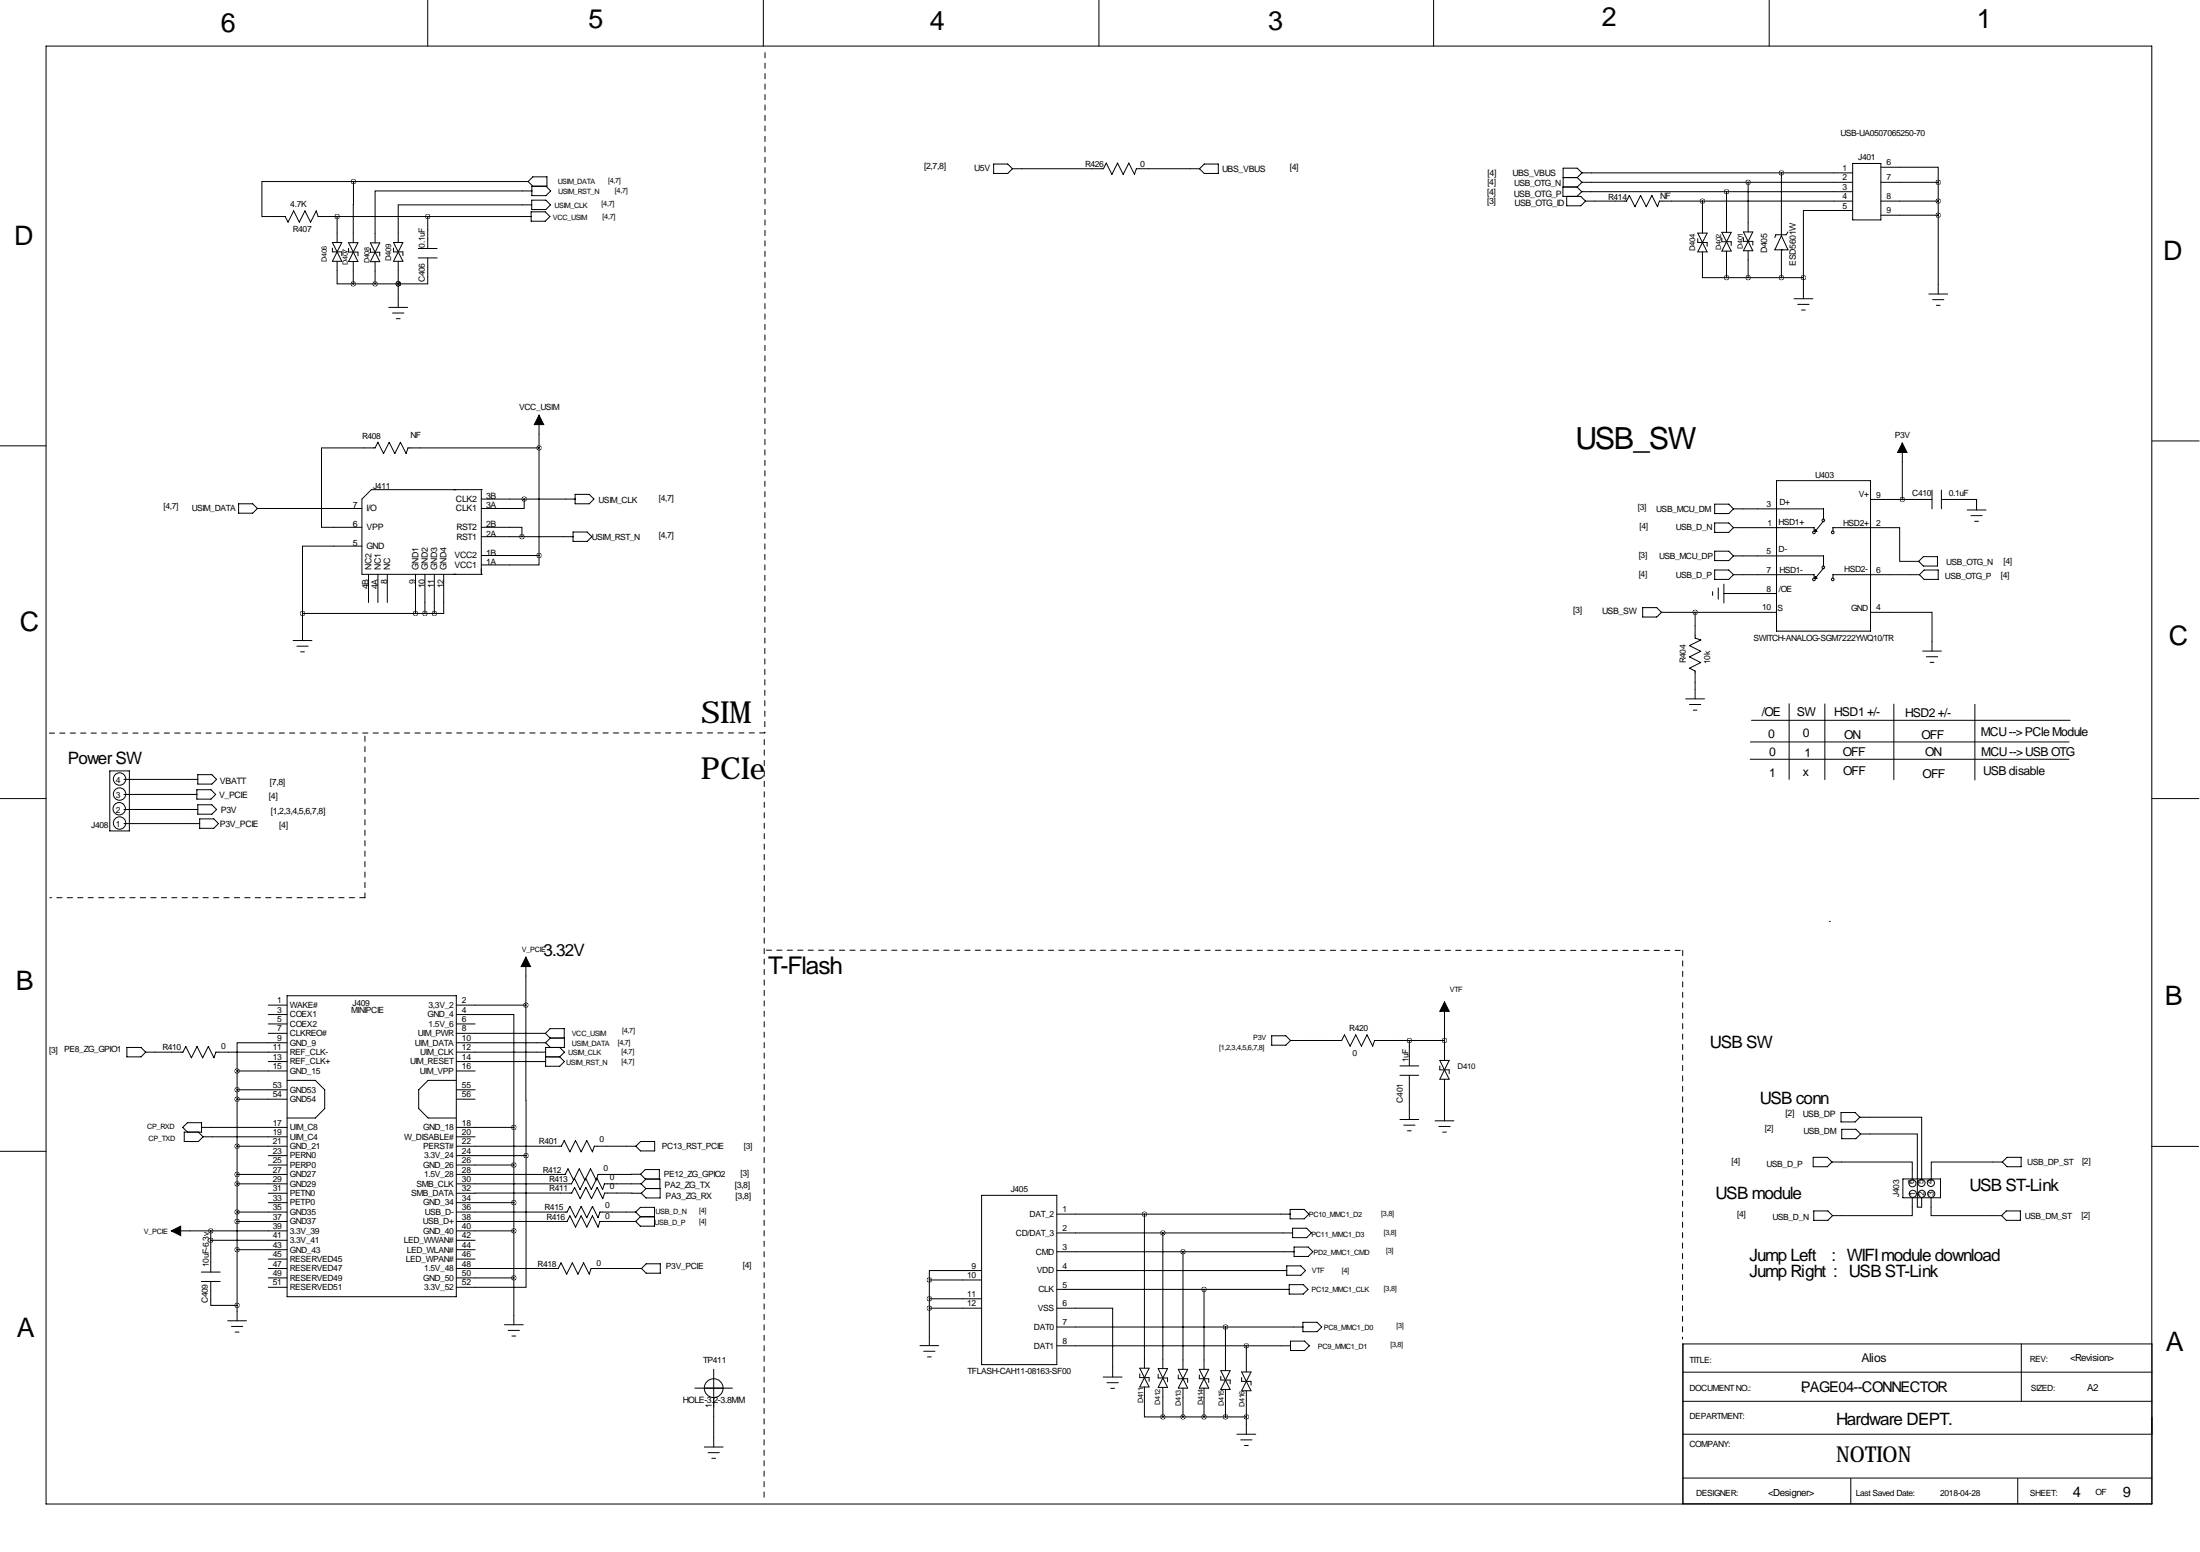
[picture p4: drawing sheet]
<svg xmlns="http://www.w3.org/2000/svg" width="594mm" height="419mm" viewBox="0 0 594 419" stroke-linecap="round" stroke-linejoin="round" font-family="sans-serif">
<g fill="none" stroke="#000" stroke-width=".27">
<path d="M115.6 0v12.4M206.2 0v12.4M296.9 0v12.4M387.3 0v12.4M478 0v12.4M12.4 12.4h569v393.7h-569zM91.1 58.5v7M95.5 49h-24.7v9.5h6.3l.7 1.5 1.5-3.1 1.6 3.1 1.5-3.1 1.5 3.1 1.5-3.1 .6 1.6h57.5M95.5 49v16.5M95.5 49h47.2M115.6 58.5v8.6M142.7 49l1.3 1.3"/>
<path d="M142.7 49l1.3-1.2h3.8v2.5h-4.1v2.5h3.8l1.3-1.2-1.3-1.3M143.5 57.2h3.8l1.3 1.3-1.3 1.2h-3.8zM143.7 55.3h-36.1v10.2M143.7 54.1h3.8l1.2 1.2-1.2 1.3h-3.8zM143.7 51.6h-42.4v14M268.5 44.3h3.8l1.3 1.3-1.3 1.2h-3.8zM273.6 45.6h24.5l.8-1.6 1.5 3.1 1.6-3.1 1.5 3.1 1.5-3.1 1.5 3.1 .5-1.5h17.1M324.1 45.6l1.3-1.3h3.8v2.5h-3.8zM422.4 48h3.8M423.3 53v2.6h3.8l1.3-1.3M426.1 50.5l1.3 1.3M426.2 48l1.2 1.2"/>
<path d="M427.4 51.8h73.2M427.4 51.8l-1.3 1.2M427.4 46.7h73.2M427.4 49.2h73.2M427.4 46.7l-1.2 1.3M427.4 46.7l-1.2-1.3h-3.8v5.1M427.4 49.2l-1.2 1.3h-3.9v2.5h4.8l1.3 1.3M428.4 54.3h11.1l.7-1.5 1.6 3 1.5-3 1.5 3 1.5-3 1.6 3 .5-1.5h52.2M460 54.3v8.6M466.5 51.8v10.9M472.3 49.2v13.4M481.3 46.7v16.8"/>
<path d="M500.6 56.8h-13.3v18.2M500.6 44.1h7.6v15.3h-7.6zM508.2 45.2h15.5v4M508.2 49.2h15.5M508.2 54.3h15.5M508.2 58.1h15.5M523.7 49.2v30.2M89.8 65.5l2.6 5.1h-2.6l2.6-5.1zM89.8 67v1h2.6v1M91.1 70.6v6.1h4.4M94.2 65.5h2.5l-2.5 5.1h2.5zM94.2 67.1v1h2.5v1"/>
<path d="M95.5 70.6v6.1M95.5 76.7h12.1M100.1 65.6l2.5 5.1h-2.5l2.5-5.1zM100.1 67.1v1h2.5v1M101.3 70.7v6M106.3 65.5h2.6l-2.6 5.1h2.6zM106.3 67v1h2.6v1M107.6 76.7h.1M107.6 70.6v12.4M113 69.6h5.1M113 67.1h5.1M115.6 69.6v7.1h-8"/>
<path d="M458.7 64.5v1h2.6v1M458.7 62.9h2.6l-2.6 5.1h2.6zM460 68v7h6.5M465.2 62.7l2.6 5.1h-2.6l2.6-5.1zM465.2 64.3v1h2.6v1M466.5 67.8v7.2M466.5 75h20.8M471.1 62.6l2.5 5.1h-2.5l2.5-5.1zM471.1 64.2v1h2.5v1M472.3 67.7v7.3M481.3 67.6v7.4M481.3 63.7l1.8 3.8h-3.5z"/>
<path d="M483.1 62.6l-.5 .8h-2.8l-.2 .8M487.3 75v5.7M521.2 79.4h5M105.1 83h5M106.1 84.5h3M107.1 86.1h1M484.7 80.7h5.1M485.7 82.2h3.1M486.8 83.7h1M522.2 80.9h3M523.2 82.4h1M145.6 112.1v37.9"/>
<path d="M514 119.6v15.3M581.5 119.1h12.7M-.1 120.4h12.5M64.5 136h3.8l1.2 1.3-1.2 1.3h-3.8zM69.5 137.3h28.3M130 132.2h.1M130 132.2h-29.7l-2.5 2.6v20.3h32.2M130 132.5v22.6M130 134.8h25.4M141.6 134.8v2.5h-11.6M145.6 121h-35.4l-.5 1.5-1.5-3.1-1.5 3.1-1.5-3.1-1.6 3.1-1.5-3.1-.8 1.6h-14.4v21.4h10.9M155.4 133.5h3.8l1.3 1.3-1.3 1.2h-3.8z"/>
<path d="M463.3 136.1h3.8l1.3 1.3-1.3 1.3h-3.8zM468.4 137.4h24.3v2.8M480 129.8h25.4v40.6h-25.4zM505.4 134.9h16.6M522 132.3v5.1M524.6 134.9h9.5v2.8M524.6 132.3v5.1M531.5 137.7h5.1M532.5 139.2h3.1M97.8 147.5h-16.1v18.2M99.6 155.1v7.6M102.1 155.1v7.6"/>
<path d="M104.6 155.1v7.6M112.3 155.1v10.6M114.8 155.1v10.6M117.3 155.1v10.6M119.9 155.1v10.6h-2.6M122.7 155.1h.1M130 155.1h.1M130 150h15.6M130 142.4h11v2.5M130 144.9h24.8M145.6 150v2.6h-15.6M154.8 143.7h3.8l1.3 1.2-1.3 1.3h-3.8z"/>
<path d="M462.7 159.8v1M463.3 141.2h3.8l1.3 1.3-1.3 1.3h-3.8zM463.3 148.8h3.8l1.3 1.3-1.3 1.3h-3.8zM463.3 153.9h3.8l1.3 1.3-1.3 1.3h-3.8zM464.3 158.8v3M465.8 157.7v5.1M468.4 150.1h24.3v2.8M468.4 142.5h21.8v1M468.4 155.2h21.8v1M490.4 143l.5 .5h-.5zM490.4 155.7l.5 .5h-.5zM492.7 140.7l-2.3 2.8"/>
<path d="M492.7 153.4l-2.3 2.8M495.2 143.5v-1h18.1v9.1h5.1M518.4 151.6l1.3-1.3h3.8v2.6h-3.8zM518.6 155.2h-23.4v1M518.6 155.2l1.3-1.3h3.8v2.6h-3.8zM533.6 140.8h1M79.2 173h5.1M80.2 174.5h3.1M81.2 176h1M81.7 165.7v7.3M81.7 165.7h35.6M443.8 164.1h3.8l1.3 1.3-1.3 1.2h-3.8z"/>
<path d="M448.9 165.4h31.1M458 165.4v6.9l1.5 .5-3 1.5 3 1.6-3 1.5 3 1.5-3 1.5 1.5 .8v7.5M465.8 160.3h14.2M505.4 165.4h16.6v10.4M519.5 175.8h5.1M520.5 177.3h3M521.5 178.9h1M455.5 188.7h5.1M456.5 190.2h3M457.5 191.8h1M473.3 194.5h86.1M483.4 190v20.5"/>
<path d="M493.1 190.1v20.4M511.7 190.1v20.5M533.6 190.2v20.4M-.1 215.6h12.5M29.7 208.2h5.3v16.2h-5.3zM33.5 218.6h19.9M33.5 214.5h19.7M33.5 210.5h19.9M53.2 213.3h3.8l1.3 1.2-1.3 1.3h-3.8zM53.4 209.2h3.9l1.2 1.3-1.2 1.2h-3.9zM53.4 217.3h3.9l1.2 1.3-1.2 1.3h-3.9zM472.9 205h86.1"/>
<path d="M472.9 200.4h86.2M581.4 215.6h12.7M33.5 222.4h20.4M53.9 221.1h3.9l1.2 1.3-1.2 1.3h-3.9zM142.1 258.5v12.9M494.3 248.8h.1M72.5 271.4h5.1M72.5 274h5.1M72.5 276.5h5.1M72.5 279h5.1M77.6 268.9h45.7v81.3h-45.7zM123.3 274h15.5v30.4"/>
<path d="M123.3 271.4h18.8M123.3 276.5h5.1M123.3 279h24.1M142.1 271.4v40.7M147.4 279l1.2 1.3h3.9v2.6h-5.1v5h3.8l1.3-1.2-1.3-1.3M147.4 279l1.2-1.2h3.9v2.5M343.6 279.7h3.8l1.3 1.3-1.3 1.2h-3.8zM390.3 270.6v15.8M34.3 282.9h3.8l1.3 1.2-1.3 1.3h-3.8zM39.4 284.1h10l.8-1.5 1.5 3 1.5-3 1.6 3 1.5-3 1.5 3 .5-1.5h19.3M64.1 296.8h13.5M64.1 289.2h13.5"/>
<path d="M64.1 294.3h13.5M64.1 289.2v67.5M72.5 286.7h5.1M77.6 281.6h-13.5v7.6M77.6 291.7h7.6l2.5 2.6v5.1l-2.5 2.5h-7.6M123.3 291.7h-7.6l-2.6 2.6v5.1l2.6 2.5h7.6M123.3 281.6h24.1M123.3 284.1h24.1M123.3 286.7h24.1M123.3 289.2h5.1M123.3 294.3h5.1M123.3 296.8h5.1"/>
<path d="M147.4 281.6l1.3 1.3M147.4 285.4h3.8M148.7 280.3l-1.3 1.3M151.2 282.9l1.3 1.2-1.3 1.3M348.7 281h13.8l.8-1.5 1.5 3 1.5-3 1.5 3 1.6-3 1.5 3 .5-1.5h18.9M378.3 290.4h5M378.3 287.8h5M380.8 281v6.8M380.8 290.4v11.9M389 286.4l2.6 5h-2.6l2.6-5zM389 287.9v1h2.6v1M390.3 291.4v11.3"/>
<path d="M-.1 310.9h12.5M50.6 305.7l-1.2-1.3 1.2-1.2h3.9v2.5h-4.7v2.6h3.8l1.3-1.3M53.6 305.7l1.3 1.3M54.5 304.4h23.1M54.9 307h22.7M64.1 309.5h13.5M64.1 317.1h13.5M64.1 319.7h13.5M72.5 312.1h5.1M72.5 314.6h5.1M123.3 309.5h28.4l.8-1.5 1.5 3 1.5-3 1.5 3 1.5-3 1.6 3 .5-1.5h11.2M123.3 304.4h15.5"/>
<path d="M123.3 307h5.1M123.3 312.1h18.8M123.3 314.6h15.5M123.3 317.1h29.4l.8-1.5 1.5 3.1 1.5-3.1 1.5 3.1M138.8 304.4v53.3M142.1 312.1v35.5h-18.8M158.2 318.2l1.6 3 1.5-3 1.5 3 .5-1.5h9.9M173.1 317.1h-11.5l-.5 1.6-1.5-3.1-2.9 5.6-1.5-3-.8 1.5h-31.1M173.1 308.3h3.8v2.5h-3.8l-1.3-1.3zM173.2 319.7l1.3 1.3h3.9M173.2 319.7l1.3-1.3h3.8l.1 5.1h-3.9l-1.2-1.3M174.3 315.8h3.9v2.6h-3.9l-1.2-1.3z"/>
<path d="M378.3 302.3h5M379.3 303.8h3M380.3 305.4h1M387.8 302.7h5M388.8 304.2h3M389.8 305.7h1M489.9 312.5h3.8l1.3 1.3-1.3 1.3h-3.8zM495 313.8h21.7v4.6M497.4 300.4h3.8l1.3 1.3-1.3 1.3h-3.8zM497.6 305h3.8l1.3 1.2-1.3 1.3h-3.8zM502.5 301.7h16.7v16.7M502.7 306.2h15.4v19.8h1.1v-2.6"/>
<path d="M514.1 318.4h10.2v5h-10.2zM541 313.8h-19.2v4.6M542.3 312.5h3.8v2.6h-3.8l-1.3-1.3zM581.4 309.6h12.7M46.3 332.4h31.3M56.9 332.4v11.1M56.9 334.9h20.7M64.1 337.5h13.5M64.1 329.8h13.5M64.1 327.3h13.5M72.5 322.2h5.1M72.5 324.8h5.1"/>
<path d="M123.3 322.2h31.2l.7-1.6 1.6 3.1 1.5-3.1 1.5 3.1 1.5-3.1 1.6 3.1 .5-1.5h9.9M123.3 329.8h29.9l.8-1.5 1.5 3.1 1.5-3.1 1.5 3.1 1.6-3.1 1.5 3.1 .5-1.6h9.7M123.3 327.3h29.9l.8-1.5 1.5 3 1.5-3 1.5 3 1.6-3 1.5 3 .5-1.5h9.7M123.3 324.8h15.5M123.3 332.4h15.5M123.3 334.9h5.1M123.3 337.5h5.1M171.8 327.3l1.2-1.3h3.8v5.1h-3.8l-1.2-1.3M171.8 327.3l1.2 1.3M173 328.6h3.8M173 328.6l-1.2 1.2M174.5 321l-1.2 1.2"/>
<path d="M265.2 322.8h20.3v45.7h-20.3zM285.5 327.9h63.1M285.5 332.9h63.7M285.5 338h64.2M309.2 327.9v41.6M314.2 332.9v36.7M319.6 338v31.8M348.6 326.6h3.8l1.3 1.3-1.3 1.2h-3.8zM349.2 331.7h3.9l1.2 1.2-1.2 1.3h-3.9zM349.7 336.8h3.8l1.2 1.2-1.2 1.3h-3.8zM490.1 327h3.8l1.2 1.3-1.2 1.2h-3.8zM516.7 323.4v4.9h-21.6"/>
<path d="M521.8 323.4v4.9h19M542.1 327h3.8v2.5h-3.8l-1.3-1.2zM54.4 346h5.1M54.4 343.5h5.1M56.9 346v6.5h7.2M61.5 356.7h5.1M62.5 358.2h3.1M63.6 359.7h1M72.5 340h5.1M72.5 342.5h5.1M72.5 345.1h5.1M72.5 347.6h5.1"/>
<path d="M123.3 340h5.1M123.3 342.5h27.5l.8-1.5 1.5 3.1 1.5-3.1 1.6 3.1 1.5-3.1 1.5 3.1 .5-1.6h13.6M123.3 345.1h15.5M136.3 357.7h5.1M137.3 359.3h3.1M174.6 341.3h3.8v2.5h-3.8l-1.3-1.3zM251.1 350.7h14.1M251.1 353.3h14.1M251.1 345.6h14.1M251.1 345.6v17.8M265.2 343.1h-14.1v2.5M285.5 353.3h15.1v18.6"/>
<path d="M285.5 343.1h62.2M285.5 348.2h62.8M285.5 358.3h66.5M325.3 348.2v21.6M331.1 358.3v11.8M347.7 341.8h3.8l1.3 1.3-1.3 1.3h-3.8zM348.3 346.9h3.8l1.3 1.3-1.3 1.3h-3.8zM352 357.1h3.9l1.2 1.2-1.2 1.3h-3.9zM138.3 360.8h1M187.8 374.9h10.1M192.8 369.8v21M248.6 363.4h5"/>
<path d="M249.6 364.9h3M250.6 366.4h1M285.5 363.4h63.2M298.1 371.9h5.1M299.1 373.4h3.1M300.1 374.9h1M307.9 369.5l2.6 5h-2.6l2.6-5zM307.9 371v1h2.6v1M309.2 374.5v8.1h5M312.9 369.6l2.6 5h-2.6l2.6-5zM312.9 371.1v1h2.6v1M314.2 374.6v8"/>
<path d="M318.4 369.8l2.5 5.1h-2.5l2.5-5.1zM318.4 371.3v1h2.5v1M319.6 374.9v7.7M324.1 369.8h2.5l-2.5 5.1h2.5zM324.1 371.3v1h2.5v1M325.3 374.9v7.7M329.8 370.1l2.6 5.1h-2.6l2.6-5.1zM329.8 371.7v1h2.6v1M331.1 375.2v7.4M335.5 370.5h2.5l-2.5 5.1h2.5zM335.5 372v1h2.5v1M336.8 363.4v7.1"/>
<path d="M336.8 375.6v11.7M348.7 362.2h3.8l1.3 1.2-1.3 1.3h-3.8zM454.7 370.5h126.8M454.7 378.4h126.8M454.7 362.9h126.8v43.2h-126.8zM487.2 375.5h.1M546.2 362.9v15.5M190.3 390.8h5.1M191.3 392.3h3.1M192.3 393.8h1M314.2 382.6h22.6M334.2 387.3h5.1"/>
<path d="M335.2 388.8h3.1M336.2 390.3h1.1M454.7 399.1h126.8M454.7 387.3h126.8M500.1 399.2v6.9M545.2 399.2v6.9"/>
<circle cx="490.1" cy="156.5" r=".36"/>
<circle cx="490.1" cy="143.8" r=".36"/>
<circle cx="492.7" cy="140.5" r=".36"/>
<circle cx="492.7" cy="153.2" r=".36"/>
<circle cx="495.2" cy="143.8" r=".36"/>
<circle cx="495.2" cy="156.5" r=".36"/>
<circle cx="32.2" cy="218.4" r="1.68"/>
<circle cx="32.3" cy="210.4" r="1.68"/>
<circle cx="32.3" cy="214.4" r="1.68"/>
<circle cx="32.3" cy="222.3" r="1.68"/>
<circle cx="516.7" cy="319.5" r=".97"/>
<circle cx="519.2" cy="319.4" r=".97"/>
<circle cx="521.7" cy="319.4" r=".97"/>
<circle cx="516.8" cy="322.4" r=".97"/>
<circle cx="519.3" cy="322.4" r=".97"/>
<circle cx="521.8" cy="322.4" r=".97"/>
<circle cx="192.8" cy="374.9" r="2.54"/>
</g>
<circle cx="487.4" cy="375.9" r=".15" fill="#000"/>
<path d="M206.7 14.2v183.7M98.6 198.8v43.6M206.5 199.7v204.9M206.7 197.9l-193.7 .1M98.6 242.4h-85.1M207.1 256.6h247.6M454.7 256.6l-.1 105" fill="none" stroke="#000" stroke-width=".27" stroke-dasharray="1.4 1.4"/>
<path d="M145.6 112.1l1.3 2.6h-2.5zM514 119.6l1.3 2.6h-2.6zM142.1 258.5l1.3 2.5h-2.6zM390.3 270.6l1.3 2.5h-2.6zM46.3 332.4l2.5-1.3v2.6z" fill="#000" stroke="#000" stroke-width=".27"/>
<path d="M56.9 334.9a.05 .05 0 0 0 .1 0 .05 .05 0 0 0-.1 0zM56.9 332.4a.05 .05 0 0 0 .1 0 .05 .05 0 0 0-.1 0zM142 271.4a.05 .05 0 0 0 .1 0 .05 .05 0 0 0-.1 0zM64 352.5a.05 .05 0 0 0 .1 0 .05 .05 0 0 0-.1 0zM513.9 134.9a.05 .05 0 0 0 .1 0 .05 .05 0 0 0-.1 0zM107.5 76.7a.05 .05 0 0 0 .1 0 .05 .05 0 0 0-.1 0zM91 58.5a.05 .05 0 0 0 .1 0 .05 .05 0 0 0-.1 0zM115.5 58.5a.05 .05 0 0 0 .1 0 .05 .05 0 0 0-.1 0zM107.5 76.7a.05 .05 0 0 0 .1 0 .05 .05 0 0 0-.1 0zM481.3 46.7a.05 .05 0 0 0 .1 0 .05 .05 0 0 0-.1 0zM472.3 49.2a.05 .05 0 0 0 .1 0 .05 .05 0 0 0-.1 0zM487.2 75a.05 .05 0 0 0 .1 0 .05 .05 0 0 0-.1 0zM481.3 75a.05 .05 0 0 0 .1 0 .05 .05 0 0 0-.1 0zM472.3 75a.05 .05 0 0 0 .1 0 .05 .05 0 0 0-.1 0zM101.3 76.7a.05 .05 0 0 0 .1 0 .05 .05 0 0 0-.1 0zM95.4 76.7a.05 .05 0 0 0 .1 0 .05 .05 0 0 0-.1 0zM309.2 327.9a.05 .05 0 0 0 .1 0 .05 .05 0 0 0-.1 0zM319.6 338a.05 .05 0 0 0 .1 0 .05 .05 0 0 0-.1 0zM325.3 348.2a.05 .05 0 0 0 .1 0 .05 .05 0 0 0-.1 0zM331.1 358.3a.05 .05 0 0 0 .1 0 .05 .05 0 0 0-.1 0zM336.7 382.6a.05 .05 0 0 0 .1 0 .05 .05 0 0 0-.1 0zM331.1 382.6a.05 .05 0 0 0 .1 0 .05 .05 0 0 0-.1 0zM325.3 382.6a.05 .05 0 0 0 .1 0 .05 .05 0 0 0-.1 0zM319.6 382.6a.05 .05 0 0 0 .1 0 .05 .05 0 0 0-.1 0zM251.1 345.6a.05 .05 0 0 0 .1 0 .05 .05 0 0 0-.1 0zM251.1 353.3a.05 .05 0 0 0 .1 0 .05 .05 0 0 0-.1 0zM251.1 350.7a.05 .05 0 0 0 .1 0 .05 .05 0 0 0-.1 0zM458 165.4a.05 .05 0 0 0 .1 0 .05 .05 0 0 0-.1 0zM459.9 54.3a.05 .05 0 0 0 .1 0 .05 .05 0 0 0-.1 0zM145.6 121a.05 .05 0 0 0 .1 0 .05 .05 0 0 0-.1 0zM145.6 150a.05 .05 0 0 0 .1 0 .05 .05 0 0 0-.1 0zM141 144.9a.05 .05 0 0 0 .1 0 .05 .05 0 0 0-.1 0zM141.6 134.8a.05 .05 0 0 0 .1 0 .05 .05 0 0 0-.1 0zM64 337.5a.05 .05 0 0 0 .1 0 .05 .05 0 0 0-.1 0zM64 329.8a.05 .05 0 0 0 .1 0 .05 .05 0 0 0-.1 0zM64 327.3a.05 .05 0 0 0 .1 0 .05 .05 0 0 0-.1 0zM64 317.1a.05 .05 0 0 0 .1 0 .05 .05 0 0 0-.1 0zM64 319.7a.05 .05 0 0 0 .1 0 .05 .05 0 0 0-.1 0zM64 309.5a.05 .05 0 0 0 .1 0 .05 .05 0 0 0-.1 0zM64 296.8a.05 .05 0 0 0 .1 0 .05 .05 0 0 0-.1 0zM64 294.3a.05 .05 0 0 0 .1 0 .05 .05 0 0 0-.1 0zM64 289.2a.05 .05 0 0 0 .1 0 .05 .05 0 0 0-.1 0zM138.8 345.1a.05 .05 0 0 0 .1 0 .05 .05 0 0 0-.1 0zM138.8 332.4a.05 .05 0 0 0 .1 0 .05 .05 0 0 0-.1 0zM138.8 324.8a.05 .05 0 0 0 .1 0 .05 .05 0 0 0-.1 0zM138.8 314.6a.05 .05 0 0 0 .1 0 .05 .05 0 0 0-.1 0zM142.1 312.1a.05 .05 0 0 0 .1 0 .05 .05 0 0 0-.1 0zM138.8 304.4a.05 .05 0 0 0 .1 0 .05 .05 0 0 0-.1 0zM336.7 363.4a.05 .05 0 0 0 .1 0 .05 .05 0 0 0-.1 0zM81.7 165.7a.05 .05 0 0 0 .1 0 .05 .05 0 0 0-.1 0zM117.3 165.7a.05 .05 0 0 0 .1 0 .05 .05 0 0 0-.1 0zM114.8 165.7a.05 .05 0 0 0 .1 0 .05 .05 0 0 0-.1 0zM112.2 165.7a.05 .05 0 0 0 .1 0 .05 .05 0 0 0-.1 0z" fill="#000" stroke="#000" stroke-width="1.3"/>
<g font-size="8.2">
<text x="425.7" y="121.3">USB_SW</text>
<text x="189.5" y="195.3">SIM</text>
<text x="189.4" y="210.3">PCIe</text>
</g>
<g font-size="7.3">
<text x="59.7" y="8.6">6</text>
<text x="159" y="7.6">5</text>
<text x="251.2" y="8.1">4</text>
<text x="342.6" y="8.1">3</text>
<text x="432.8" y="7.1">2</text>
<text x="534.2" y="7.6">1</text>
<text x="3.8" y="66.3">D</text>
<text x="584.5" y="70.1">D</text>
<text x="5.3" y="170.4">C</text>
<text x="586" y="174.2">C</text>
<text x="4.3" y="267.5">B</text>
<text x="585" y="271.3">B</text>
<text x="4.6" y="360.9">A</text>
<text x="585.2" y="364.7">A</text>
</g>
<text font-size="6.6" x="207.5" y="263">T-Flash</text>
<text font-size="5.9" x="496.1" y="394.9">NOTION</text>
<g font-size="4.6">
<text x="18.3" y="206.2">Power SW</text>
<text x="146.8" y="258.2">3.32V</text>
<text x="462" y="283">USB SW</text>
<text x="475.5" y="298.2">USB conn</text>
<text x="463.6" y="323.8">USB module</text>
<text x="532.1" y="321.6">USB ST-Link</text>
<text x="472.7" y="340.6">Jump Left</text>
<text x="494.8" y="340.6">: WIFI module download</text>
<text x="472.7" y="344.9">Jump Right : USB ST-Link</text>
<text x="496.1" y="384.8">Hardware DEPT.</text>
</g>
<g font-size="4">
<text x="486.5" y="375.9">PAGE04--CONNECTOR</text>
<text x="560.1" y="404.1">4</text>
<text x="573.6" y="404.4">9</text>
</g>
<g font-size="3.3">
<text x="476" y="193.4">/OE</text>
<text x="485.5" y="193.4">SW</text>
<text x="495.6" y="193.4">HSD1 +/-</text>
<text x="514.8" y="193.7">HSD2 +/-</text>
<text x="477.8" y="199.4">0</text>
<text x="487.1" y="198.9">0</text>
<text x="498.3" y="199.6">ON</text>
<text x="519.2" y="199.5">OFF</text>
<text x="535.2" y="198.8">MCU --&gt; PCIe Module</text>
<text x="478" y="204.3">0</text>
<text x="478" y="209.9">1</text>
<text x="487.1" y="209.7">x</text>
<text x="487.6" y="204.5">1</text>
<text x="497.9" y="204.3">OFF</text>
<text x="498" y="209.4">OFF</text>
<text x="519.5" y="210">OFF</text>
<text x="520.2" y="204.1">ON</text>
<text x="535.3" y="204.2">MCU --&gt; USB OTG</text>
<text x="535.8" y="209.3">USB disable</text>
<text x="503" y="367.8">Alios</text>
</g>
<g font-size="2.6">
<text x="559.3" y="367.6">&lt;Revision&gt;</text>
<text x="563.9" y="375.7">A2</text>
<text x="477.7" y="403.9">&lt;Designer&gt;</text>
</g>
<g font-size="2.4">
<text x="249.7" y="45.7">[2,7,8]</text>
<text x="263.3" y="46.2">U5V</text>
<text x="308" y="45">0</text>
<text x="330.2" y="46.5">UBS_VBUS</text>
<text x="348.5" y="46">[4]</text>
<text x="402" y="47.6">[4]</text>
<text x="408.7" y="47.5">UBS_VBUS</text>
<text x="401.8" y="52.6">[4]</text>
<text x="409" y="53.1">USB_OTG_P</text>
<text x="448.6" y="53.7">NF</text>
<text x="401.8" y="55.2">[3]</text>
<text x="409.2" y="55.6">USB_OTG_ID</text>
<text x="477.5" y="68.4" transform="rotate(-90 477.5 68.4)">D405</text>
<text x="485.2" y="71.8" transform="rotate(-90 485.2 71.8)">ESD5601W</text>
<text x="95.3" y="137.3">7</text>
<text x="123.2" y="135.6">CLK2</text>
<text x="131.3" y="137.3">3A</text>
<text x="131.3" y="134.8">3B</text>
<text x="95.3" y="142.4">6</text>
<text x="99.1" y="143.2">VPP</text>
<text x="99.1" y="138.1">I/O</text>
<text x="123.2" y="138.1">CLK1</text>
<text x="123.3" y="143.2">RST2</text>
<text x="131.3" y="142.4">2B</text>
<text x="95.3" y="147.5">5</text>
<text x="99.1" y="148.3">GND</text>
<text x="123.3" y="145.7">RST1</text>
<text x="131.3" y="144.9">2A</text>
<text x="100.4" y="153.8" transform="rotate(-90 100.4 153.8)">NC2</text>
<text x="102.9" y="153.8" transform="rotate(-90 102.9 153.8)">NC1</text>
<text x="105.4" y="153.8" transform="rotate(-90 105.4 153.8)">NC</text>
<text x="113.1" y="153.8" transform="rotate(-90 113.1 153.8)">GND1</text>
<text x="115.6" y="153.8" transform="rotate(-90 115.6 153.8)">GND2</text>
<text x="118.1" y="153.8" transform="rotate(-90 118.1 153.8)">GND3</text>
<text x="120.7" y="153.8" transform="rotate(-90 120.7 153.8)">GND4</text>
<text x="122.8" y="153.3">VCC1</text>
<text x="122.8" y="150.8">VCC2</text>
<text x="131.3" y="152.6">1A</text>
<text x="131.3" y="150">1B</text>
<text x="99.6" y="159.1" transform="rotate(-90 99.6 159.1)">4B</text>
<text x="102.1" y="159.1" transform="rotate(-90 102.1 159.1)">4A</text>
<text x="104.6" y="157.6" transform="rotate(-90 104.6 157.6)">8</text>
<text x="112.3" y="157.6" transform="rotate(-90 112.3 157.6)">9</text>
<text x="114.8" y="158.8" transform="rotate(-90 114.8 158.8)">10</text>
<text x="117.3" y="158.8" transform="rotate(-90 117.3 158.8)">11</text>
<text x="119.9" y="158.8" transform="rotate(-90 119.9 158.8)">12</text>
<text x="425.1" y="165.6">[3]</text>
<text x="432.9" y="165.9">USB_SW</text>
<text x="59.2" y="215.5">V_PCIE</text>
<text x="59.4" y="211.7">VBATT</text>
<text x="72.6" y="215.8">[4]</text>
<text x="72.9" y="212">[7,8]</text>
<text x="59.7" y="219.6">P3V</text>
<text x="73.2" y="219.9">[1,2,3,4,5,6,7,8]</text>
<text x="59.4" y="223.3">P3V_PCIE</text>
<text x="75.4" y="223.6">[4]</text>
<text x="482.4" y="301.3">[2]</text>
<text x="487.1" y="301.7">USB_DP</text>
<text x="179.6" y="320.8">PA2_ZG_TX</text>
<text x="179.8" y="323.8">PA3_ZG_RX</text>
<text x="198.5" y="320.8">[3,8]</text>
<text x="198.8" y="323.8">[3,8]</text>
<text x="184.5" y="379">HOLE-3.2-3.8MM</text>
<text x="192.3" y="380.1" transform="rotate(-90 192.3 380.1)">1</text>
</g>
<g font-size="2.3">
<text x="497.3" y="36.8">USB-UA0507065250-70</text>
<text x="293.2" y="45.2">R426</text>
<text x="497.9" y="46.2">1</text>
<text x="502.1" y="43.1">J401</text>
<text x="509.7" y="44.7">6</text>
<text x="401.9" y="50">[4]</text>
<text x="409.1" y="50.3">USB_OTG_N</text>
<text x="434.5" y="53.9">R414</text>
<text x="497.9" y="48.7">2</text>
<text x="497.9" y="51.3">3</text>
<text x="497.9" y="53.8">4</text>
<text x="509.7" y="48.7">7</text>
<text x="509.7" y="53.8">8</text>
<text x="78.4" y="55.9">4.7K</text>
<text x="497.9" y="56.3">5</text>
<text x="509.7" y="57.6">9</text>
<text x="79.1" y="62.5">R407</text>
<text x="114.8" y="66.9" transform="rotate(-90 114.8 66.9)">0.1uF</text>
<text x="114.8" y="76.2" transform="rotate(-90 114.8 76.2)">C406</text>
<text x="140.2" y="110.8">VCC_USIM</text>
<text x="97.8" y="118.4">R408</text>
<text x="110.9" y="118.2">NF</text>
<text x="512" y="118.4">P3V</text>
<text x="100.8" y="132">J411</text>
<text x="490.5" y="129">U403</text>
<text x="44.2" y="137.5">[4,7]</text>
<text x="51.8" y="137.9">USIM_DATA</text>
<text x="161.7" y="135.8">USIM_CLK</text>
<text x="178.1" y="135.4">[4,7]</text>
<text x="442.5" y="137.7">[3]</text>
<text x="477.3" y="136.9">3</text>
<text x="480.8" y="136.5">D+</text>
<text x="502.2" y="134.3">V+</text>
<text x="506.9" y="134.4">9</text>
<text x="516.7" y="134">C410</text>
<text x="526.5" y="134">0.1uF</text>
<text x="443" y="142.8">[4]</text>
<text x="447.5" y="138.3">USB_MCU_DM</text>
<text x="452.8" y="143.1">USB_D_N</text>
<text x="477.6" y="142">1</text>
<text x="480.5" y="141.7">HSD1+</text>
<text x="498" y="142">HSD2+</text>
<text x="506.9" y="142">2</text>
<text x="159.9" y="145.7">USIM_RST_N</text>
<text x="178.1" y="145.3">[4,7]</text>
<text x="477.3" y="149.6">5</text>
<text x="480.6" y="149">D-</text>
<text x="442.8" y="150.7">[3]</text>
<text x="442.8" y="155.7">[4]</text>
<text x="448.3" y="150.9">USB_MCU_DP</text>
<text x="477.3" y="154.7">7</text>
<text x="480.8" y="154.7">HSD1-</text>
<text x="498.3" y="154.4">HSD2-</text>
<text x="506.9" y="154.7">6</text>
<text x="525.8" y="152.5">USB_OTG_N</text>
<text x="541.4" y="152.2">[4]</text>
<text x="452.8" y="156">USB_D_P</text>
<text x="477.3" y="159.8">8</text>
<text x="480.6" y="159.8">/OE</text>
<text x="525.5" y="156.3">USB_OTG_P</text>
<text x="540.6" y="156.2">[4]</text>
<text x="476.1" y="164.8">10</text>
<text x="480.3" y="165">S</text>
<text x="500.1" y="165">GND</text>
<text x="506.9" y="164.8">4</text>
<text x="473.8" y="173">SWITCH-ANALOG-SGM7222YWQ10/TR</text>
<text x="455.5" y="179.1" transform="rotate(-90 455.5 179.1)">R404</text>
<text x="462.1" y="179.4" transform="rotate(-90 462.1 179.4)">10k</text>
<text x="31.3" y="215.5">3</text>
<text x="31.3" y="211.5">4</text>
<text x="31.3" y="219.6">2</text>
<text x="24.6" y="223.7">J408</text>
<text x="31.3" y="223.4">1</text>
<text x="74.9" y="270.9">1</text>
<text x="74.9" y="273.5">3</text>
<text x="74.9" y="276">5</text>
<text x="78.3" y="272.2">WAKE#</text>
<text x="78.3" y="274.7">COEX1</text>
<text x="94.9" y="273.6">MINIPCIE</text>
<text x="95.2" y="271.5">J409</text>
<text x="115.5" y="274.7">GND_4</text>
<text x="115.8" y="272.2">3,3V_2</text>
<text x="124.8" y="270.9">2</text>
<text x="124.8" y="273.5">4</text>
<text x="124.8" y="276">6</text>
<text x="74.9" y="278.5">7</text>
<text x="74.9" y="281.1">9</text>
<text x="78.3" y="277.3">COEX2</text>
<text x="78.3" y="279.8">CLKREO#</text>
<text x="112.9" y="279.8">UIM_PWR</text>
<text x="115.8" y="277.3">1.5V_6</text>
<text x="124.8" y="278.5">8</text>
<text x="124.8" y="281.1">10</text>
<text x="364.6" y="278.4">R420</text>
<text x="13.3" y="284.2">[3]</text>
<text x="17.3" y="284.1">PE8_ZG_GPIO1</text>
<text x="43.9" y="283.6">R410</text>
<text x="59.8" y="283.4">0</text>
<text x="73.7" y="283.6">11</text>
<text x="73.7" y="286.2">13</text>
<text x="78.3" y="282.4">GND_9</text>
<text x="78.3" y="284.9">REF_CLK-</text>
<text x="78.3" y="287.4">REF_CLK+</text>
<text x="110.8" y="287.4">UIM_RESET</text>
<text x="112.1" y="282.4">UIM_DATA</text>
<text x="113.6" y="284.9">UIM_CLK</text>
<text x="124.8" y="283.6">12</text>
<text x="124.8" y="286.2">14</text>
<text x="365.5" y="285">0</text>
<text x="380.5" y="286.8" transform="rotate(-90 380.5 286.8)">1uF</text>
<text x="73.7" y="288.7">15</text>
<text x="73.7" y="293.8">53</text>
<text x="78.3" y="290">GND_15</text>
<text x="113.4" y="290">UIM_VPP</text>
<text x="124.8" y="288.7">16</text>
<text x="124.8" y="293.8">55</text>
<text x="73.7" y="296.3">54</text>
<text x="78.3" y="295.1">GND53</text>
<text x="78.3" y="297.6">GND54</text>
<text x="124.8" y="296.3">56</text>
<text x="379" y="297.8" transform="rotate(-90 379 297.8)">C401</text>
<text x="73.7" y="303.9">17</text>
<text x="78.3" y="305.2">UIM_C8</text>
<text x="114.4" y="305.2">GND_18</text>
<text x="124.8" y="303.9">18</text>
<text x="476.9" y="305.5">[2]</text>
<text x="73.7" y="306.5">19</text>
<text x="73.7" y="309">21</text>
<text x="73.7" y="311.6">23</text>
<text x="78.3" y="307.8">UIM_C4</text>
<text x="78.3" y="310.3">GND_21</text>
<text x="109.2" y="307.8">W_DISABLE#</text>
<text x="114.4" y="310.3">PERST#</text>
<text x="124.8" y="306.5">20</text>
<text x="124.8" y="309">22</text>
<text x="124.8" y="311.6">24</text>
<text x="145.6" y="309">R401</text>
<text x="162" y="308.5">0</text>
<text x="178.8" y="310.4">PC13_RST_PCIE</text>
<text x="201" y="310.1">[3]</text>
<text x="487.3" y="306.2">USB_DM</text>
<text x="73.7" y="314.1">25</text>
<text x="73.7" y="316.6">27</text>
<text x="78.3" y="312.8">PERN0</text>
<text x="78.3" y="315.4">PERP0</text>
<text x="78.3" y="317.9">GND27</text>
<text x="114.4" y="315.4">GND_26</text>
<text x="114.6" y="312.8">3.3V_24</text>
<text x="114.6" y="317.9">1.5V_28</text>
<text x="124.8" y="314.1">26</text>
<text x="124.8" y="316.6">28</text>
<text x="146.6" y="316.6">R412</text>
<text x="163" y="316.1">0</text>
<text x="179.3" y="317.8">PE12_ZG_GPIO2</text>
<text x="200.1" y="317.7">[3]</text>
<text x="467.8" y="314.3">[4]</text>
<text x="477.3" y="315">USB_D_P</text>
<text x="547.8" y="314.7">USB_DP_ST</text>
<text x="562.6" y="314.2">[2]</text>
<text x="73.7" y="319.2">29</text>
<text x="73.7" y="321.7">31</text>
<text x="78.3" y="320.5">GND29</text>
<text x="78.3" y="323">PETN0</text>
<text x="111.1" y="323">SMB_DATA</text>
<text x="112.5" y="320.5">SMB_CLK</text>
<text x="124.8" y="319.2">30</text>
<text x="124.8" y="321.7">32</text>
<text x="148.4" y="319.2">R413</text>
<text x="148.4" y="321.7">R411</text>
<text x="164.8" y="318.7">0</text>
<text x="164.8" y="321.2">0</text>
<text x="273.1" y="321.8">J405</text>
<text x="513.1" y="323.2" transform="rotate(-90 513.1 323.2)">J403</text>
<text x="517.2" y="319.8" transform="rotate(-90 517.2 319.8)">6</text>
<text x="517.5" y="322.9" transform="rotate(-90 517.5 322.9)">1</text>
<text x="519.7" y="319.8" transform="rotate(-90 519.7 319.8)">5</text>
<text x="520" y="322.9" transform="rotate(-90 520 322.9)">2</text>
<text x="522.3" y="319.8" transform="rotate(-90 522.3 319.8)">4</text>
<text x="522.5" y="322.9" transform="rotate(-90 522.5 322.9)">3</text>
<text x="73.7" y="324.3">33</text>
<text x="73.7" y="326.8">35</text>
<text x="73.7" y="329.3">37</text>
<text x="78.3" y="325.5">PETP0</text>
<text x="78.3" y="328.1">GND35</text>
<text x="114.4" y="325.5">GND_34</text>
<text x="114.8" y="328.1">USB_D-</text>
<text x="124.8" y="324.3">34</text>
<text x="124.8" y="326.8">36</text>
<text x="124.8" y="329.3">38</text>
<text x="147.2" y="326.8">R415</text>
<text x="147.7" y="329.3">R416</text>
<text x="163.5" y="329.1">0</text>
<text x="163.5" y="326.3">0</text>
<text x="278.2" y="328.6">DAT_2</text>
<text x="287.1" y="327.4">1</text>
<text x="469.4" y="328.7">[4]</text>
<text x="478.9" y="329.5">USB_D_N</text>
<text x="547.1" y="329.2">USB_DM_ST</text>
<text x="562.4" y="329">[2]</text>
<text x="73.7" y="331.9">39</text>
<text x="73.7" y="334.4">41</text>
<text x="78.3" y="330.6">GND37</text>
<text x="78.3" y="333.2">3.3V_39</text>
<text x="78.3" y="335.7">3.3V_41</text>
<text x="109.1" y="335.7">LED_WWAN#</text>
<text x="114.2" y="330.6">USB_D+</text>
<text x="114.4" y="333.2">GND_40</text>
<text x="124.8" y="331.9">40</text>
<text x="124.8" y="334.4">42</text>
<text x="274.5" y="333.7">CD/DAT_3</text>
<text x="287.1" y="332.4">2</text>
<text x="73.7" y="337">43</text>
<text x="73.7" y="339.5">45</text>
<text x="78.3" y="338.2">GND_43</text>
<text x="78.3" y="340.8">RESERVED45</text>
<text x="109.6" y="340.8">LED_WPAN#</text>
<text x="109.9" y="338.2">LED_WLAN#</text>
<text x="124.8" y="337">44</text>
<text x="124.8" y="339.5">46</text>
<text x="161.2" y="341.8">0</text>
<text x="279.9" y="338.8">CMD</text>
<text x="287.1" y="337.5">3</text>
<text x="56.4" y="342.2" transform="rotate(-90 56.4 342.2)">10uF-6.3v</text>
<text x="73.7" y="342">47</text>
<text x="73.7" y="344.6">49</text>
<text x="73.7" y="347.1">51</text>
<text x="78.3" y="343.3">RESERVED47</text>
<text x="78.3" y="345.9">RESERVED49</text>
<text x="114.4" y="345.9">GND_50</text>
<text x="114.6" y="343.3">1.5V_48</text>
<text x="124.8" y="342">48</text>
<text x="124.8" y="344.6">50</text>
<text x="124.8" y="347.1">52</text>
<text x="145.3" y="342">R418</text>
<text x="179.9" y="342.5">P3V_PCIE</text>
<text x="200.7" y="342.5">[4]</text>
<text x="261.3" y="345.1">10</text>
<text x="262.5" y="342.6">9</text>
<text x="280.2" y="343.9">VDD</text>
<text x="287.1" y="342.6">4</text>
<text x="287.1" y="347.7">5</text>
<text x="56.1" y="351.9" transform="rotate(-90 56.1 351.9)">C409</text>
<text x="78.3" y="348.4">RESERVED51</text>
<text x="114.6" y="348.4">3.3V_52</text>
<text x="261.3" y="350.2">11</text>
<text x="261.3" y="352.8">12</text>
<text x="280.6" y="349">CLK</text>
<text x="287.1" y="352.8">6</text>
<text x="279.4" y="359.1">DAT0</text>
<text x="280.4" y="354">VSS</text>
<text x="287.1" y="357.8">7</text>
<text x="279.4" y="364.2">DAT1</text>
<text x="287.1" y="362.9">8</text>
<text x="190" y="368">TP411</text>
<text x="261.4" y="371.1">TFLASH-CAH11-08163-SF00</text>
<text x="456.5" y="368">TITLE:</text>
<text x="548.4" y="367.7">REV:</text>
<text x="456.5" y="375.6">DOCUMENT NO.:</text>
<text x="548.7" y="375.6">SIZED:</text>
<text x="456.5" y="383.2">DEPARTMENT:</text>
<text x="456.5" y="390.9">COMPANY:</text>
<text x="458.3" y="404.1">DESIGNER:</text>
<text x="501.4" y="404.1">Last Saved Date:</text>
<text x="524.2" y="404.1">2018-04-28</text>
<text x="548.4" y="404.1">SHEET:</text>
<text x="566.2" y="403.8">OF</text>
</g>
<g font-size="2.1">
<text x="105.7" y="70.6" transform="rotate(-90 105.7 70.6)">D409</text>
<text x="458.1" y="67.9" transform="rotate(-90 458.1 67.9)">D404</text>
<text x="393.9" y="288.6">D410</text>
</g>
<g font-size="2">
<text x="150.7" y="49.6">USIM_DATA</text>
<text x="150.8" y="52.4">USIM_RST_N</text>
<text x="164.3" y="49.4">[4,7]</text>
<text x="166.2" y="52.2">[4,7]</text>
<text x="149.4" y="59.3">VCC_USIM</text>
<text x="149.8" y="56.1">USIM_CLK</text>
<text x="162.6" y="55.7">[4,7]</text>
<text x="162.8" y="59.2">[4,7]</text>
<text x="88.3" y="70.8" transform="rotate(-90 88.3 70.8)">D406</text>
<text x="94" y="71.6" transform="rotate(-90 94 71.6)">D407</text>
<text x="99.8" y="71.1" transform="rotate(-90 99.8 71.1)">D408</text>
<text x="465.1" y="67.6" transform="rotate(-90 465.1 67.6)">D402</text>
<text x="470.9" y="67.3" transform="rotate(-90 470.9 67.3)">D401</text>
<text x="141" y="257.1">V_PCIE</text>
<text x="391.7" y="267.8">VTF</text>
<text x="154.5" y="279.7">VCC_USIM</text>
<text x="168.1" y="278.9">[4,7]</text>
<text x="338.6" y="281">P3V</text>
<text x="153" y="287.7">USIM_RST_N</text>
<text x="153.5" y="284.9">USIM_CLK</text>
<text x="154.5" y="282.3">USIM_DATA</text>
<text x="166.9" y="282.1">[4,7]</text>
<text x="167.9" y="287.4">[4,7]</text>
<text x="167.9" y="284.6">[4,7]</text>
<text x="329.4" y="283.6">[1,2,3,4,5,6,7,8]</text>
<text x="39.7" y="305">CP_RXD</text>
<text x="40.1" y="308">CP_TXD</text>
<text x="177.1" y="327.8">USB_D_N</text>
<text x="188.9" y="327.6">[4]</text>
<text x="353.7" y="328.7">PC10_MMC1_D2</text>
<text x="373.2" y="328.3">[3,8]</text>
<text x="38.9" y="333.2">V_PCIE</text>
<text x="176.9" y="330.9">USB_D_P</text>
<text x="188.9" y="330.6">[4]</text>
<text x="354.3" y="334">PC11_MMC1_D3</text>
<text x="373.9" y="333.6">[3,8]</text>
<text x="354.9" y="338.8">PD2_MMC1_CMD</text>
<text x="374.5" y="338.4">[3]</text>
<text x="354.5" y="343.9">VTF</text>
<text x="362.6" y="343.7">[4]</text>
<text x="354.4" y="349">PC12_MMC1_CLK</text>
<text x="373.9" y="348.6">[3,8]</text>
<text x="357.7" y="359.2">PC8_MMC1_D0</text>
<text x="377.3" y="358.7">[3]</text>
<text x="356.1" y="364.2">PC9_MMC1_D1</text>
<text x="375.7" y="363.8">[3,8]</text>
<text x="308.9" y="379" transform="rotate(-90 308.9 379)">D411</text>
<text x="313.4" y="379.5" transform="rotate(-90 313.4 379.5)">D412</text>
<text x="319" y="379.7" transform="rotate(-90 319 379.7)">D413</text>
<text x="325.1" y="379.5" transform="rotate(-90 325.1 379.5)">D414</text>
<text x="330.7" y="379.7" transform="rotate(-90 330.7 379.7)">D415</text>
<text x="336.3" y="380" transform="rotate(-90 336.3 380)">D416</text>
</g>
</svg>
